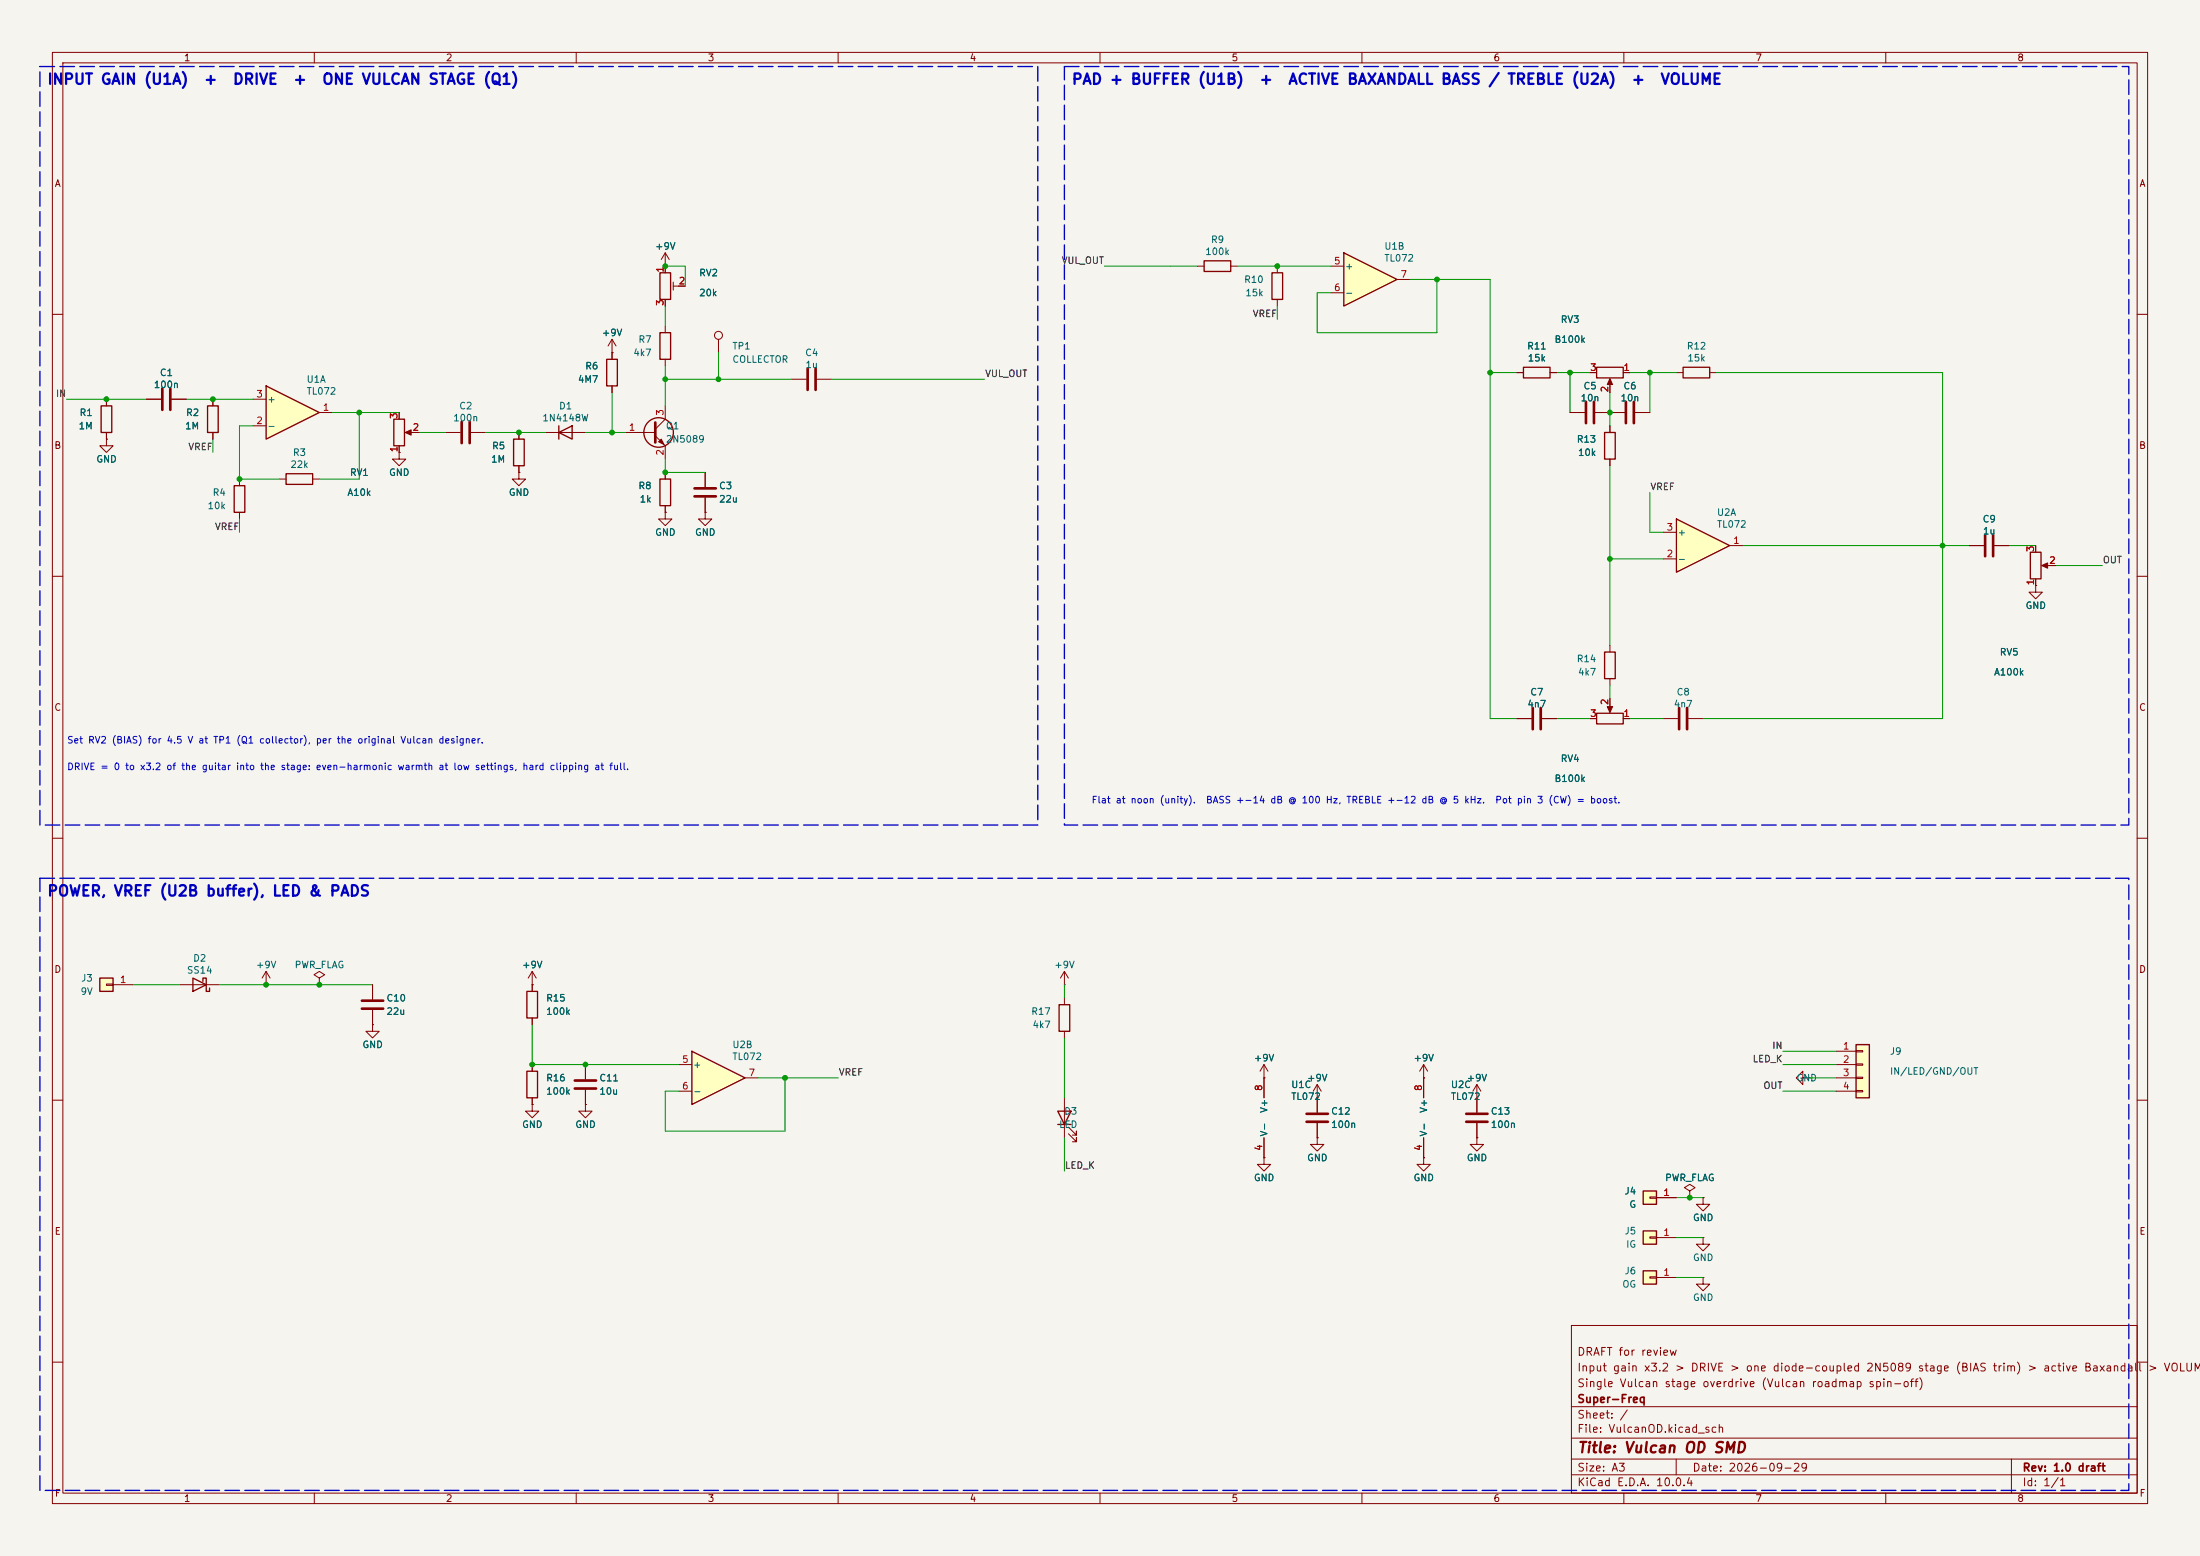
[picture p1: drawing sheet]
<svg xmlns="http://www.w3.org/2000/svg" width="420mm" height="297mm" viewBox="0 0 420 297" stroke-linecap="round" stroke-linejoin="round" font-family="sans-serif">
<path d="M0 0h420v297h-420z" fill="#f5f4ef" stroke="#f5f4ef" stroke-width=".19"/>
<g fill="none" stroke="#840000" stroke-width=".19">
<path d="M10 10h400v277h-400zM12 12h396v273h-396zM60 10v2M110 10v2M160 10v2M210 10v2M260 10v2M310 10v2M360 10v2M127 50.8h.1M127 48.3v3.8M127 57.2v1.2"/>
<path d="M127 48.3l-.8 1.2M127 48.3l.8 1.2M128.5 53.8v1.6M128.5 54.6h2.3M10 60h2M76.2 78.7v1.3M116.8 67.3h.1M116.8 64.8l-.7 1.2M116.8 64.8l.8 1.2M116.8 64.8v3.8M116.8 73.7v1.2M127 77.5v2.5l-1.9 1.9"/>
<path d="M127 62.2v1.3M127 68.6v1.3M137.2 64.8v2.5M151.1 72.4h2.8M156 72.4h2.7M299.7 78.7h2.8M304.5 78.7h5.6M312.2 78.7h2.8M408 60h2M76.2 86.4v1.2h1.3l-1.3 1.3-1.3-1.3h1.3M76.2 86.4h.1M76.2 85.1v1.3"/>
<path d="M77.7 82.6h2.3M85.1 82.6h2.8M89.9 82.6h2.8M99.1 90.2v1.2h1.2l-1.2 1.3-1.3-1.3h1.3M99.1 90.2h.1M99.1 82.6v1.2M99.1 88.9v1.3M104.1 82.6h7.7M119.4 82.6h5.7M125.1 83.2l1.9 1.9v2.5M127 97.8v1.3h1.3l-1.3 1.2-1.3-1.2h1.3M127 97.8h.1"/>
<path d="M127 90.2v1.2M127 96.5v1.3M134.6 97.8v1.3h1.3l-1.3 1.2-1.3-1.2h1.3M134.6 97.8h.1M134.6 90.2v2.8M134.6 95v2.8M307.3 81.3v1.3M307.3 87.6v1.3M10 110h2M408 110h2M289.6 137.2h2.8M294.4 137.2h2.8"/>
<path d="M307.3 123.2v1.3M307.3 129.5v1.3M10 160h2M408 160h2M50.8 188h.1M50.8 185.4l-.8 1.3M50.8 185.4l.8 1.3M50.8 185.4v2.6M61 186.7l1-.6-1-.7-1.1 .7 1.1 .6v1.3M61 188h.1M71.1 195.6v1.3h1.3l-1.3 1.2-1.3-1.2h1.3M71.1 195.6h.1"/>
<path d="M71.1 188v2.8M71.1 192.8v2.8M101.6 188h.1M101.6 185.4v3.8M101.6 194.3v1.3M101.6 185.4l-.8 1.3M101.6 185.4l.8 1.3M10 210h2M271.8 205.7v3.9M271.8 217.2v3.8M408 210h2M300 253h108v32h-108z"/>
<path d="M10 260h2M300 278.5h108M300 274.5h108M300 268.5h108M320 278.5v3M384 278.5v6.5M408 260h2M60 285v2M110 285v2M160 285v2M210 285v2M260 285v2"/>
<path d="M300 281.5h108M310 285v2M360 285v2"/>
<circle cx="137.2" cy="64" r=".76"/>
</g>
<g fill="none" stroke="#840000" stroke-width=".51">
<path d="M154.2 70.4v4M155.7 70.4v4M302.8 76.7v4.1M304.3 76.7v4.1M310.4 76.7v4.1M311.9 76.7v4.1M88.1 80.5v4.1M89.7 80.5v4.1M125.1 80.6v3.9M132.6 93.2h4.1M132.6 94.7h4.1M292.6 135.1v4.1"/>
<path d="M294.1 135.1v4.1M69.1 191h4.1M69.1 192.5h4.1"/>
</g>
<g fill="none" stroke="#840000" stroke-width=".25">
<path d="M126 52.1h2v5.1h-2zM115.8 68.6h2.1v5.1h-2.1zM126 63.5h2v5.1h-2zM75.2 80h2v5.1h-2zM98 83.8h2.1v5.1h-2.1zM106.7 82.6l2.5-1.3v2.5zM106.7 81.3v2.5M126 91.4h2v5.1h-2zM306.3 82.6h2.1v5h-2.1zM306.3 124.5h2.1v5h-2.1zM100.6 189.2h2v5.1h-2z"/>
<circle cx="125.7" cy="82.5" r="2.82"/>
</g>
<g fill="#840000" stroke="#840000" stroke-width=".19">
<path d="M77.3 82.6l1.2-.6v1.1z"/>
<path d="M125.7 84.3l.5-.5 .5 1z"/>
</g>
<path d="M132.1 200.7l10.1 5-10.1 5.1z" fill="#ffffc2"/>
<path d="M19.3 77.5h2v5.1h-2zM39.6 77.5h2.1v5.1h-2.1zM132.1 200.7l10.1 5-10.1 5.1z" fill="none" stroke="#840000" stroke-width=".25"/>
<path d="M20.3 76.2v1.3M40.6 76.2v1.3M20.3 82.6v1.2M40.6 82.6v1.2M101.6 210.8v1.3h1.3l-1.3 1.3-1.3-1.3h1.3M101.6 210.8h.1M111.8 203.2v2.8M111.8 208v2.8M129.5 203.2h2.6M129.5 208.3h2.6M142.2 205.7h2.6" fill="none" stroke="#840000" stroke-width=".19"/>
<path d="M109.7 206.2h4.1M109.7 207.8h4.1" fill="none" stroke="#840000" stroke-width=".51"/>
<path d="M50.8 73.7l10.2 5-10.2 5.1z" fill="#ffffc2"/>
<path d="M50.8 73.7l10.2 5-10.2 5.1zM44.7 92.7h2v5.1h-2zM54.6 90.4h5.1v2.1h-5.1zM100.6 204.5h2v5.1h-2zM201.9 212.1h2.6l-1.3 2.5zM201.9 214.6h2.6" fill="none" stroke="#840000" stroke-width=".25"/>
<g fill="none" stroke="#840000" stroke-width=".19">
<path d="M27.9 76.2h2.8M32.8 76.2h2.8M48.3 76.2h2.5M61 78.7h2.5M20.3 83.8v1.3h1.3l-1.3 1.3-1.3-1.3h1.3M20.3 83.8h.1M45.7 91.4v1.3M45.7 97.8v1.3M48.3 81.3h2.5M53.3 91.4h1.3M59.7 91.4h1.3M101.6 203.2v1.3"/>
<path d="M101.6 209.6v1.2M111.8 210.8v1.3h1.2l-1.2 1.3-1.3-1.3h1.3M111.8 210.8h.1M203.2 209.6v7.6M204 216.4l1.5 1.5v-.7v.7h-.8M204 215.1l1.5 1.6v-.8v.8h-.8M241.3 205.7h.1M241.3 203.2l-.8 1.3M241.3 203.2l.8 1.3M241.3 203.2v6.4M241.3 217.2v3.8M251.5 209.6h.1"/>
<path d="M251.5 207v5.3M251.5 214.4v2.8M251.5 207l-.8 1.3M251.5 207l.7 1.3M271.8 205.7h.1M271.8 203.2l-.8 1.3M271.8 203.2l.7 1.3M271.8 203.2v2.5M281.9 209.6v2.7M281.9 214.4v2.8M344.2 205.7v-1.2l-1.3 1.2 1.3 1.3v-1.3h1.2M345.4 205.7h.1"/>
<path d="M241.3 221v1.2h1.3l-1.3 1.3-1.3-1.3h1.3M241.3 221h.1M271.8 221v1.2h1.2l-1.2 1.3-1.3-1.3h1.3M271.8 221h.1M322.6 227.3l1-.6-1-.6-1 .6 1 .6v1.3M322.6 228.6h.1"/>
</g>
<path d="M31 74.2v4M32.5 74.2v4M249.4 212.6h4.1M249.4 214.1h4.1M279.9 212.6h4.1M279.9 214.1h4.1" fill="none" stroke="#840000" stroke-width=".51"/>
<path d="M354.3 199.4h2.6v10.2h-2.6z" fill="#ffffc2"/>
<path d="M354.3 199.4h2.6v10.2h-2.6z" fill="none" stroke="#840000" stroke-width=".25"/>
<path d="M203.2 188h.1M203.2 185.4l-.8 1.3M203.2 185.4l.8 1.3M203.2 185.4v2.6M350.5 200.7h3.8M350.5 203.2h3.8M350.5 205.7h3.8M350.5 208.3h3.8M354.3 200.5h1.3v.3h-1.3zM354.3 203.1h1.3v.2h-1.3zM354.3 205.6h1.3v.3h-1.3zM354.3 208.2h1.3v.2h-1.3z" fill="none" stroke="#840000" stroke-width=".19"/>
<path d="M313.7 227.3h2.5v2.6h-2.5z" fill="#ffffc2"/>
<path d="M36.8 186.7l2.6 1.3-2.6 1.2zM38.7 187.3v-.6h.7v2.5h.6v-.6M202.2 191.8h2v5.1h-2zM313.7 227.3h2.5v2.6h-2.5z" fill="none" stroke="#840000" stroke-width=".25"/>
<path d="M34.3 188h7.6M203.2 190.5v1.3M203.2 196.9v1.2M315 228.5h1.2v.2h-1.2zM316.2 228.6h3.8" fill="none" stroke="#840000" stroke-width=".19"/>
<path d="M19 186.7h2.6v2.5h-2.6z" fill="#ffffc2"/>
<path d="M19 186.7h2.6v2.5h-2.6z" fill="none" stroke="#840000" stroke-width=".25"/>
<path d="M20.3 187.8h1.3v.3h-1.3zM21.6 188h3.8M325.1 228.6v1.3h1.3l-1.3 1.2-1.3-1.2h1.3M325.1 228.6h.1" fill="none" stroke="#840000" stroke-width=".19"/>
<path d="M313.7 234.9h2.5v2.6h-2.5z" fill="#ffffc2"/>
<path d="M229.9 49.8h5v2h-5zM304.8 70.1h5.1v2h-5.1zM321.3 70.1h5.1v2h-5.1zM304.8 136.1h5.1v2.1h-5.1zM313.7 234.9h2.5v2.6h-2.5z" fill="none" stroke="#840000" stroke-width=".25"/>
<g fill="none" stroke="#840000" stroke-width=".19">
<path d="M228.6 50.8h1.3M234.9 50.8h1.3M303.5 71.1h1.3M307.3 72.6v2.3M309.9 71.1h1.2M320 71.1h1.3M326.4 71.1h1.3M303.5 137.2h1.3M307.3 133.4v2.2M309.9 137.2h1.2M317.5 137.2h2.8M322.3 137.2h2.8"/>
<path d="M315 236.1h1.2v.2h-1.2zM316.2 236.2h3.8M325.1 236.2v1.3h1.3l-1.3 1.3-1.3-1.3h1.3M325.1 236.2h.1"/>
</g>
<g fill="#840000" stroke="#840000" stroke-width=".19">
<path d="M307.3 72.3l.5 1.1h-1z"/>
<path d="M306.8 134.9h1l-.5 1.1z"/>
</g>
<path d="M320.5 135.1v4.1M322.1 135.1v4.1" fill="none" stroke="#840000" stroke-width=".51"/>
<path d="M256.5 48.3l10.2 5-10.2 5.1z" fill="#ffffc2"/>
<path d="M242.8 52.1h2.1v5.1h-2.1zM256.5 48.3l10.2 5-10.2 5.1zM290.8 70.1h5.1v2h-5.1zM387.6 105.4h2v5.1h-2z" fill="none" stroke="#840000" stroke-width=".25"/>
<g fill="none" stroke="#840000" stroke-width=".19">
<path d="M243.8 50.8v1.3M243.8 57.2v1.2M254 50.8h2.5M254 55.9h2.5M266.7 53.3h2.5M289.6 71.1h1.2M295.9 71.1h1.3M375.9 104.1h2.8M380.7 104.1h2.8M388.6 111.8v1.2h1.3l-1.3 1.3-1.3-1.3h1.3M388.6 111.8h.1M388.6 104.1v1.3"/>
<path d="M388.6 110.5v1.3M390.1 108h2.3"/>
</g>
<path d="M379 102.1v4.1M380.5 102.1v4.1" fill="none" stroke="#840000" stroke-width=".51"/>
<path d="M389.8 108l1.1-.6v1.1z" fill="#840000" stroke="#840000" stroke-width=".19"/>
<path d="M320 99.1l10.2 5-10.2 5.1z" fill="#ffffc2"/>
<path d="M320 99.1l10.2 5-10.2 5.1z" fill="none" stroke="#840000" stroke-width=".25"/>
<path d="M317.5 106.7h2.5M317.5 101.6h2.5M330.2 104.1h2.5" fill="none" stroke="#840000" stroke-width=".19"/>
<path d="M313.7 242.6h2.5v2.5h-2.5z" fill="#ffffc2"/>
<path d="M313.7 242.6h2.5v2.5h-2.5z" fill="none" stroke="#840000" stroke-width=".25"/>
<g fill="none" stroke="#840000" stroke-width=".19">
<path d="M127 50.8h.1M127 50.8v1.3M127 57.2v1.2M129.5 54.6h1.3M20.3 76.2v1.3M27.9 76.2h2.8M32.8 76.2h2.8M40.6 76.2v1.3M76.2 78.7v1.3M116.8 67.3h.1M116.8 67.3v1.3M116.8 73.7v1.2"/>
<path d="M289.6 71.1h1.2M295.9 71.1h1.3M299.7 78.7h2.8M303.5 71.1h1.3M304.5 78.7h5.6M307.3 73.7v1.2M309.9 71.1h1.2M312.2 78.7h2.8M20.3 83.8h.1M20.3 82.6v1.2M40.6 82.6v1.2M76.2 86.4h.1"/>
<path d="M76.2 85.1v1.3M78.7 82.6h1.3M99.1 90.2h.1M99.1 82.6v1.2M99.1 88.9v1.3M127 97.8h.1M127 90.2v1.2M127 96.5v1.3M134.6 97.8h.1M134.6 90.2v2.8M134.6 95v2.8M307.3 81.3v1.3"/>
<path d="M307.3 87.6v1.3M375.9 104.1h2.8M380.7 104.1h2.8M388.6 111.8h.1M388.6 104.1v1.3M388.6 110.5v1.3M391.2 108h1.2M289.6 137.2h2.8M294.4 137.2h2.8M303.5 137.2h1.3M307.3 133.4v1.2M309.9 137.2h1.2"/>
<path d="M71.1 195.6h.1M71.1 188v2.8M71.1 192.8v2.8M101.6 188h.1M101.6 188v1.2M101.6 194.3v1.3M101.6 210.8h.1M101.6 203.2v1.3M101.6 209.6v1.2M111.8 210.8h.1M111.8 203.2v2.8M111.8 208v2.8"/>
<path d="M241.3 205.7h.1M241.3 205.7v3.9M241.3 217.2v3.8M251.5 217.2v1.2h1.2l-1.2 1.3-1.3-1.3h1.3M251.5 217.2h.1M251.5 209.6h.1M251.5 209.6v2.7M251.5 214.4v2.8M271.8 205.7h.1M271.8 205.7v3.9M271.8 217.2v3.8M281.9 217.2v1.2h1.3l-1.3 1.3-1.2-1.3h1.2"/>
<path d="M281.9 217.2h.1M281.9 209.6h.1M281.9 207l-.7 1.3M281.9 207l.8 1.3M281.9 207v5.3M281.9 214.4v2.8M241.3 221h.1M271.8 221h.1M316.2 228.6h3.8M322.6 228.6h.1M325.1 228.6h.1M315 243.7h1.2v.3h-1.2z"/>
<path d="M316.2 243.8h3.8M325.1 243.8v1.3h1.3l-1.3 1.3-1.3-1.3h1.3M325.1 243.8h.1"/>
</g>
<g fill="none" stroke="#009600" stroke-width=".19">
<path d="M127 58.4v3.8M127 50.8h3.8v3.8M210.8 50.8h17.8M236.2 50.8h17.8M243.8 58.4v2.6M269.2 53.3h15.3v83.9h5.1M274.3 53.3v10.2h-22.8v-7.6h2.5M12.7 76.2h15.2M35.6 76.2h12.7M63.5 78.7h12.7M68.6 78.7v12.7h-7.6M116.8 74.9v7.7"/>
<path d="M127 69.9v7.6M127 72.4h24.1M137.2 67.3v5.1M158.7 72.4h29.3M284.5 71.1h5.1M297.2 71.1h6.3M299.7 71.1v7.6M307.3 74.9v6.4M311.1 71.1h8.9M315 71.1v7.6M327.7 71.1h43.1v66.1h-45.7M40.6 83.8v2.6"/>
<path d="M45.7 99.1v2.5M48.3 81.3h-2.6v10.1h7.6M80 82.6h5.1M92.7 82.6h11.4M111.8 82.6h7.6M127 87.6v2.6h7.6M307.3 88.9v34.3M315 94v7.6h2.5M307.3 106.7h10.2M332.7 104.1h43.2M383.5 104.1h5.1M392.4 108h8.9"/>
<path d="M297.2 137.2h6.3M307.3 130.8v2.6M311.1 137.2h6.4M25.4 188h8.9M41.9 188h29.2M101.6 195.6v7.6h27.9M203.2 188v2.5M203.2 198.1v11.5M144.8 205.7h15.2M149.9 205.7v10.2h-22.9v-7.6h2.5M203.2 217.2v6.3M340.4 208.3h10.1"/>
<path d="M340.4 203.2h10.1M340.4 200.7h10.1M345.4 205.7h5.1M320 228.6h5.1M320 236.2h5.1M320 243.8h5.1"/>
</g>
<path d="M7.6 12.7h190.5v144.8h-190.5zM203.2 12.7h203.2v144.8h-203.2zM7.6 167.6h398.8v116.9h-398.8z" fill="none" stroke="#0000c2" stroke-width=".25" stroke-dasharray="2.8 1"/>
<g fill="#009600" stroke="#009600" stroke-width=".19">
<circle cx="99.1" cy="82.6" r=".46"/>
<circle cx="116.8" cy="82.6" r=".46"/>
<circle cx="127" cy="90.2" r=".46"/>
<circle cx="137.2" cy="72.4" r=".46"/>
<circle cx="127" cy="72.4" r=".46"/>
<circle cx="127" cy="50.8" r=".46"/>
<circle cx="243.8" cy="50.8" r=".46"/>
<circle cx="40.6" cy="76.2" r=".46"/>
<circle cx="45.7" cy="91.4" r=".46"/>
<circle cx="20.3" cy="76.2" r=".46"/>
<circle cx="274.3" cy="53.3" r=".46"/>
<circle cx="299.7" cy="71.1" r=".46"/>
<circle cx="315" cy="71.1" r=".46"/>
<circle cx="370.8" cy="104.1" r=".46"/>
<circle cx="322.6" cy="228.6" r=".46"/>
<circle cx="111.8" cy="203.2" r=".46"/>
<circle cx="149.9" cy="205.7" r=".46"/>
<circle cx="50.8" cy="188" r=".46"/>
<circle cx="61" cy="188" r=".46"/>
<circle cx="101.6" cy="203.2" r=".46"/>
<circle cx="307.3" cy="78.7" r=".46"/>
<circle cx="307.3" cy="106.7" r=".46"/>
<circle cx="284.5" cy="71.1" r=".46"/>
<circle cx="68.6" cy="78.7" r=".46"/>
</g>
<g font-size="2" fill="#0000c2">
<text x="8.9" y="16.6">INPUT GAIN (U1A)</text>
<text x="38.8" y="16.6">+</text>
<text x="44.3" y="16.6">DRIVE</text>
<text x="55.8" y="16.6">+</text>
<text x="61.4" y="16.6">ONE VULCAN STAGE (Q1)</text>
<text x="204.5" y="16.6">PAD + BUFFER (U1B)</text>
<text x="240.3" y="16.6">+</text>
<text x="245.8" y="16.6">ACTIVE BAXANDALL BASS / TREBLE (U2A)</text>
<text x="311.3" y="16.6">+</text>
<text x="316.9" y="16.6">VOLUME</text>
<text x="8.9" y="171.6">POWER, VREF (U2B buffer), LED &amp; PADS</text>
</g>
<text font-size="2" fill="#840000" x="301" y="277.8">Title: Vulcan OD SMD</text>
<g font-size="1.5" fill="#840000">
<text x="301" y="262.1">Input gain x3.2 &gt; DRIVE &gt; one diode-coupled 2N5089 stage (BIAS trim) &gt; active Baxandall &gt; VOLUME</text>
<text x="301" y="259.1">DRAFT for review</text>
<text x="301" y="268.1">Super-Freq</text>
<text x="301" y="265.1">Single Vulcan stage overdrive (Vulcan roadmap spin-off)</text>
<text x="301" y="273.8">File: VulcanOD.kicad_sch</text>
<text x="301" y="271.1">Sheet: /</text>
<text x="301" y="281.2">Size: A3</text>
<text x="323" y="281.2">Date: 2026-09-29</text>
<text x="386" y="281.2">Rev: 1.0 draft</text>
<text x="301" y="284">KiCad E.D.A. 10.0.4</text>
<text x="386" y="284">Id: 1/1</text>
</g>
<g font-size="1.3" fill="#840000">
<text x="35" y="12">1</text>
<text x="85" y="12">2</text>
<text x="135" y="12">3</text>
<text x="185" y="12">4</text>
<text x="235" y="12">5</text>
<text x="285" y="12">6</text>
<text x="335" y="12">7</text>
<text x="385" y="12">8</text>
<text x="10.3" y="36">A</text>
<text x="408.3" y="36">A</text>
<text x="10.3" y="86">B</text>
<text x="408.2" y="86">B</text>
<text x="10.3" y="136">C</text>
<text x="408.2" y="136">C</text>
<text x="10.3" y="186">D</text>
<text x="408.2" y="186">D</text>
<text x="10.3" y="236">E</text>
<text x="408.3" y="236">E</text>
<text x="10.3" y="286">F</text>
<text x="35" y="287">1</text>
<text x="85" y="287">2</text>
<text x="135" y="287">3</text>
<text x="185" y="287">4</text>
<text x="235" y="287">5</text>
<text x="285" y="287">6</text>
<text x="335" y="287">7</text>
<text x="385" y="287">8</text>
<text x="408.3" y="286">F</text>
</g>
<g font-size="1.3" fill="#006464">
<text x="125" y="48">+9V</text>
<text x="231.1" y="46.7">R9</text>
<text x="264.2" y="48">U1B</text>
<text x="133.4" y="53">RV2</text>
<text x="230" y="49">100k</text>
<text x="256.7" y="51.8">+</text>
<text x="264.2" y="50.2">TL072</text>
<text x="133.4" y="56.9">20k</text>
<text x="237.4" y="54.3">R10</text>
<text x="237.6" y="56.9">15k</text>
<text x="256.7" y="56.9">-</text>
<text x="114.8" y="64.5">+9V</text>
<text x="121.8" y="65.7">R7</text>
<text x="296.7" y="65.7">B100k</text>
<text x="297.8" y="61.9">RV3</text>
<text x="111.6" y="70.8">R6</text>
<text x="120.8" y="68.3">4k7</text>
<text x="139.7" y="67">TP1</text>
<text x="139.7" y="69.6">COLLECTOR</text>
<text x="153.6" y="68.3">C4</text>
<text x="153.7" y="70.6">1u</text>
<text x="291.4" y="67">R11</text>
<text x="291.5" y="69.3">15k</text>
<text x="321.9" y="67">R12</text>
<text x="322" y="69.3">15k</text>
<text x="29.3" y="74.4">100n</text>
<text x="30.4" y="72.1">C1</text>
<text x="50.9" y="77.2">+</text>
<text x="58.4" y="73.4">U1A</text>
<text x="58.4" y="75.6">TL072</text>
<text x="110.2" y="73.4">4M7</text>
<text x="301.6" y="76.9">10n</text>
<text x="302.2" y="74.6">C5</text>
<text x="309.3" y="76.9">10n</text>
<text x="309.8" y="74.6">C6</text>
<text x="14.9" y="82.3">1M</text>
<text x="15.1" y="79.7">R1</text>
<text x="35.2" y="82.3">1M</text>
<text x="35.4" y="79.7">R2</text>
<text x="50.9" y="82.3">-</text>
<text x="86.4" y="80.7">100n</text>
<text x="87.6" y="78.4">C2</text>
<text x="103.4" y="80.7">1N4148W</text>
<text x="106.6" y="78.4">D1</text>
<text x="127" y="82.3">Q1</text>
<text x="18.3" y="88.6">GND</text>
<text x="55.3" y="89.6">22k</text>
<text x="55.8" y="87.3">R3</text>
<text x="93.6" y="88.6">1M</text>
<text x="93.8" y="86.1">R5</text>
<text x="127" y="84.8">2N5089</text>
<text x="300.9" y="84.8">R13</text>
<text x="301.1" y="87.3">10k</text>
<text x="40.5" y="95">R4</text>
<text x="66.2" y="95">A10k</text>
<text x="66.7" y="91.1">RV1</text>
<text x="74.2" y="91.1">GND</text>
<text x="97" y="95">GND</text>
<text x="121.8" y="93.7">R8</text>
<text x="137.2" y="93.7">C3</text>
<text x="39.5" y="97.5">10k</text>
<text x="122" y="96.2">1k</text>
<text x="137.2" y="96.2">22u</text>
<text x="327.7" y="98.8">U2A</text>
<text x="327.7" y="101">TL072</text>
<text x="378.4" y="100">C9</text>
<text x="125" y="102.6">GND</text>
<text x="132.6" y="102.6">GND</text>
<text x="320.2" y="107.7">-</text>
<text x="320.2" y="102.6">+</text>
<text x="378.4" y="102.3">1u</text>
<text x="386.6" y="116.5">GND</text>
<text x="381.7" y="125.4">RV5</text>
<text x="300.9" y="126.7">R14</text>
<text x="301.1" y="129.2">4k7</text>
<text x="380.6" y="129.2">A100k</text>
<text x="291.5" y="135.3">4n7</text>
<text x="292" y="133.1">C7</text>
<text x="319.4" y="135.3">4n7</text>
<text x="320" y="133.1">C8</text>
<text x="296.7" y="149.6">B100k</text>
<text x="297.8" y="145.8">RV4</text>
<text x="36.8" y="183.9">D2</text>
<text x="48.8" y="185.1">+9V</text>
<text x="56.1" y="185.1">PWR_FLAG</text>
<text x="99.6" y="185.1">+9V</text>
<text x="201.2" y="185.1">+9V</text>
<text x="15.3" y="190.2">9V</text>
<text x="15.4" y="187.7">J3</text>
<text x="35.6" y="186.1">SS14</text>
<text x="73.7" y="191.5">C10</text>
<text x="104.1" y="191.5">R15</text>
<text x="73.7" y="194">22u</text>
<text x="104.1" y="194">100k</text>
<text x="196.8" y="194">R17</text>
<text x="197" y="196.6">4k7</text>
<text x="69.1" y="200.4">GND</text>
<text x="139.7" y="200.4">U2B</text>
<text x="139.7" y="202.6">TL072</text>
<text x="239.3" y="202.9">+9V</text>
<text x="269.7" y="202.9">+9V</text>
<text x="360.7" y="201.6">J9</text>
<text x="104.1" y="206.7">R16</text>
<text x="104.1" y="209.3">100k</text>
<text x="114.3" y="206.7">C11</text>
<text x="114.3" y="209.3">10u</text>
<text x="132.2" y="204.2">+</text>
<text x="132.2" y="209.3">-</text>
<text x="246.4" y="208">U1C</text>
<text x="249.4" y="206.7">+9V</text>
<text x="276.9" y="208">U2C</text>
<text x="279.9" y="206.7">+9V</text>
<text x="342.8" y="206.7">GND</text>
<text x="360.7" y="205.4">IN/LED/GND/OUT</text>
<text x="99.6" y="215.6">GND</text>
<text x="109.7" y="215.6">GND</text>
<text x="202.1" y="215.6">LED</text>
<text x="203" y="213.1">D3</text>
<text x="242.3" y="212.5" transform="rotate(-90 242.3 212.5)">V+</text>
<text x="246.4" y="210.3">TL072</text>
<text x="254" y="215.6">100n</text>
<text x="254" y="213.1">C12</text>
<text x="272.8" y="212.5" transform="rotate(-90 272.8 212.5)">V+</text>
<text x="276.9" y="210.3">TL072</text>
<text x="284.5" y="215.6">100n</text>
<text x="284.5" y="213.1">C13</text>
<text x="242.3" y="217" transform="rotate(-90 242.3 217)">V-</text>
<text x="249.4" y="222">GND</text>
<text x="272.8" y="217" transform="rotate(-90 272.8 217)">V-</text>
<text x="279.9" y="222">GND</text>
<text x="239.3" y="225.8">GND</text>
<text x="269.7" y="225.8">GND</text>
<text x="317.8" y="225.8">PWR_FLAG</text>
<text x="310" y="228.3">J4</text>
<text x="310.9" y="230.8">G</text>
<text x="323.1" y="233.4">GND</text>
<text x="310" y="235.9">J5</text>
<text x="310.3" y="238.5">IG</text>
<text x="310" y="243.5">J6</text>
<text x="323.1" y="241">GND</text>
<text x="309.6" y="246.1">OG</text>
<text x="323.1" y="248.6">GND</text>
</g>
<g font-size="1.3" fill="#a90000">
<text x="127" y="52.1" transform="rotate(-90 127 52.1)">1</text>
<text x="254.6" y="50.8">5</text>
<text x="267.3" y="53.3">7</text>
<text x="127" y="58.5" transform="rotate(-90 127 58.5)">3</text>
<text x="129.5" y="54.6">2</text>
<text x="254.6" y="55.9">6</text>
<text x="303.5" y="71.1">3</text>
<text x="309.8" y="71.1">1</text>
<text x="48.8" y="76.2">3</text>
<text x="307.3" y="75" transform="rotate(-90 307.3 75)">2</text>
<text x="48.8" y="81.3">2</text>
<text x="61.5" y="78.7">1</text>
<text x="76.2" y="80.1" transform="rotate(-90 76.2 80.1)">3</text>
<text x="78.7" y="82.5">2</text>
<text x="119.9" y="82.5">1</text>
<text x="127" y="79.4" transform="rotate(-90 127 79.4)">3</text>
<text x="76.2" y="86.4" transform="rotate(-90 76.2 86.4)">1</text>
<text x="127" y="87.1" transform="rotate(-90 127 87.1)">2</text>
<text x="318.1" y="101.6">3</text>
<text x="318.1" y="106.7">2</text>
<text x="330.8" y="104.1">1</text>
<text x="388.6" y="105.5" transform="rotate(-90 388.6 105.5)">3</text>
<text x="391.1" y="107.9">2</text>
<text x="388.6" y="111.8" transform="rotate(-90 388.6 111.8)">1</text>
<text x="303.5" y="137.1">3</text>
<text x="307.3" y="134.7" transform="rotate(-90 307.3 134.7)">2</text>
<text x="309.8" y="137.1">1</text>
<text x="22.8" y="187.9">1</text>
<text x="130.1" y="203.2">5</text>
<text x="351.7" y="200.6">1</text>
<text x="351.7" y="203.2">2</text>
<text x="130.1" y="208.3">6</text>
<text x="142.8" y="205.7">7</text>
<text x="241.3" y="208.4" transform="rotate(-90 241.3 208.4)">8</text>
<text x="271.8" y="208.4" transform="rotate(-90 271.8 208.4)">8</text>
<text x="351.7" y="205.7">3</text>
<text x="351.7" y="208.3">4</text>
<text x="241.3" y="219.8" transform="rotate(-90 241.3 219.8)">4</text>
<text x="271.8" y="219.8" transform="rotate(-90 271.8 219.8)">4</text>
<text x="317.4" y="228.6">1</text>
<text x="317.4" y="236.2">1</text>
<text x="317.4" y="243.8">1</text>
</g>
<g font-size="1.3" fill="#0f0f0f">
<text x="202.6" y="50.7">VUL_OUT</text>
<text x="239" y="60.8">VREF</text>
<text x="10.6" y="76.1">IN</text>
<text x="188" y="72.3">VUL_OUT</text>
<text x="35.8" y="86.2">VREF</text>
<text x="315" y="93.9">VREF</text>
<text x="40.9" y="101.5">VREF</text>
<text x="401.3" y="107.8">OUT</text>
<text x="334.5" y="203.1">LED_K</text>
<text x="338.2" y="200.5">IN</text>
<text x="160" y="205.6">VREF</text>
<text x="336.5" y="208.2">OUT</text>
<text x="203.2" y="223.4">LED_K</text>
</g>
<g font-size="1.3" fill="#0000c2">
<text x="12.7" y="142.2">Set RV2 (BIAS) for 4.5 V at TP1 (Q1 collector), per the original Vulcan designer.</text>
<text x="12.7" y="147.3">DRIVE = 0 to x3.2 of the guitar into the stage: even-harmonic warmth at low settings, hard clipping at full.</text>
<text x="208.3" y="153.6">Flat at noon (unity).</text>
<text x="230.1" y="153.6">BASS +-14 dB @ 100 Hz, TREBLE +-12 dB @ 5 kHz.</text>
<text x="285.3" y="153.6">Pot pin 3 (CW) = boost.</text>
</g>
</svg>
